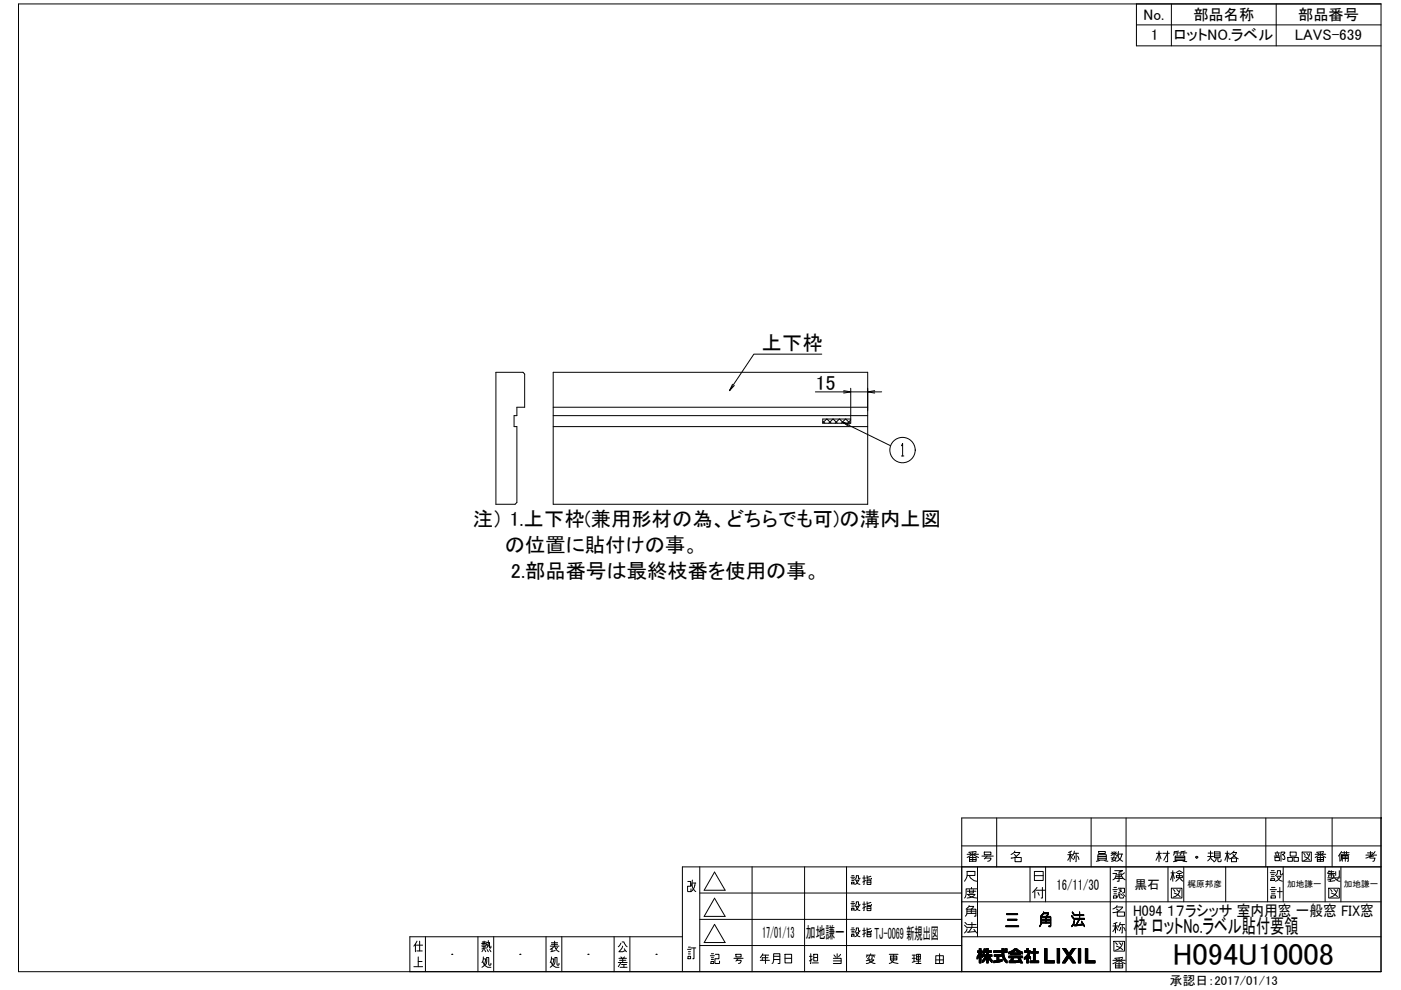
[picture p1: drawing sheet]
<svg xmlns="http://www.w3.org/2000/svg" width="297mm" height="210mm" viewBox="0 0 297 210" stroke-linecap="round" stroke-linejoin="round" font-family="sans-serif">
<!-- layer: TOS_WA -->
<g fill="none" stroke="#000" stroke-width=".21">
<path d="M3.9 .8h288.9v205.2h-288.9zM203.9 179.4h88.9M211.3 173.4v10.4M231.3 173.4v10.4M238.7 173.4v32.6M268.4 173.4v10.4M282.4 173.4v10.4M292.8 173.4h.1M292.8 173.4h-88.9v32.6M88.4 199.5l-.3 .6v1.7M89 199.5v2.1M90.2 198.6v7.4"/>
<path d="M101.3 198.6v7.4M102.3 199.7h.8M102.6 199.5v.5h-.4h1M103.2 199.8h.6l.1 1.2 .2-.1v-.3M103.5 199.4a1.97 1.97 0 0 1-.3 1.6M104.7 198.6v7.4M115.8 198.6v7.4M116.9 199.9h1.3M117.6 199.5v1.1l-.6 .5M119.1 198.6v7.4M130.2 198.6v7.4M131.6 200l-.5 .7"/>
<path d="M131.9 199.7h.4l.7 1M133.5 198.6v7.4M144.7 198.6h-57.8v7.4M145.8 186.9h.6v1h-.6v1.1h.7v-.5M146.7 187.4a1.9 1.9 0 0 0 .8 1.6M146.7 187.2h.8M146.8 186.6l-.3 1.3M147.4 187.2a2.28 2.28 0 0 1-.9 1.8M148.4 189.3h55.5M148.4 194.9h55.5M148.4 183.8v22.2M149.3 199.8l2.2-3.8 2.2 3.8"/>
<path d="M151.5 184.9l2.2 3.9h-4.4zM151.5 190.4l2.2 3.9h-4.4zM159.5 183.8v22.2M170.6 183.8v22.2M179.5 183.8v22.2M203.9 198.6h88.9M203.9 191.2h88.9M207.2 183.8v14.8M218.4 183.8v7.4M219.3 184.8h1.9v1.9h-1.9zM221.7 183.8v7.4M235.4 183.8v22.2"/>
<path d="M236.2 199.6h2.2v2.1h-2.2zM238 199.9a1.89 1.89 0 0 1-1.5 1.6M247.6 183.8v7.4M251 183.8v7.4M259.9 183.8v7.4M268.8 183.8v7.4M272.1 183.8v7.4M281 183.8v7.4M284.3 183.8v7.4M292.8 183.8h-148.1v22.2M88.1 200.1l-.4 .5M88.3 200.4h1.3"/>
<path d="M95.8 202.3h.1M102.2 200.7h.8M102.3 203.9l.4 .8 .7 .4h.7M102.5 203.3h.5l-.4 1.5-.4 .3M102.5 202.9l-.2 1-.1 .2M102.5 201.3l-.3 .5M102.5 200l-.3 .4M102.6 200.4v.7M102.7 201.3l.3 .5M102.8 200l.1 .4h.3v-.2M103 201l-.8 .2M103.3 200.3l.3 .3"/>
<path d="M103.3 201.3l.2 .5M103.8 201.3l.3 .5M104.1 204.2v.3l-.2 .2-.3-.2v-1.5h-.4l-.1 1.3-.2 .4M110.2 202.3h.1M116.7 201.3l.3-.2v.6M116.7 200.6h1.8M116.8 203.9l.4 .8 .6 .4h.7M116.9 203.3h.6l-.5 1.5-.3 .3M116.9 202.9l-.2 1.2M116.9 200.2h1.3M117.6 200.6l.5 .9 .4 .3M117.7 201.5l-.9 .3"/>
<path d="M118.2 200.9l-.4 .3M118.5 204.2v.3l-.2 .2-.2-.2v-1.5h-.4l-.1 1.3-.3 .4M124.7 202.3h.1M131.1 204.1h1.9M131.2 203.2h1.6M131.3 203.6h1.4M131.5 205.1h1.5M131.6 204.1l-.5 .9M131.6 202.9l.3 .3M131.8 204.5h1M132 200.6l-.1 .4-.7 .8h.8l.6-.3M132 203.2v.9"/>
<path d="M132.3 204.5v.6M132.4 201.2l.4 .6M132.4 202.9l-.2 .3M139.1 202.3h.1M145.8 201.3h.7M145.9 202.8h.5v.5h-.5zM146 202.3h.4M146 201.8h.4M146 200.8h.4M146.5 201h1M147.1 201v2.3h-.2M148.4 200.5h55.5"/>
<path d="M207.2 202.8v.5M207.2 201.6v.4M207.2 202.7v.5M207.3 201.6v.4M207.4 202.5l-.1 .7M207.5 201.6v.4M207.5 202.3v.7M207.5 201.6v1.3M207.6 201.1h.4v.5h.3v.4h-.3l.3 .5v.5l-.3-.4v1.6h-.4v-1.4l-.5 .6v-.5l.5-.9h-.4v-.4h.4zM207.7 201.1v3.1M207.8 201.1v3.1M207.9 201.1v3.1"/>
<path d="M208 201.1v3.1M208.1 201.6v.4M208.1 202.2v.5M208.1 202.3v.5M208.2 201.6v.4M208.2 202.3v.7M208.4 203.6v.4M208.4 201.9v.4M208.4 202.4v.4M208.4 203.5v.5M208.5 201.7v.6M208.5 202.4v.4"/>
<path d="M208.5 203.4v.5M208.6 201.6v.7M208.6 202.4v.4M208.6 203.3v.6M208.6 201.2h.4l-.1 .4h.3v-.5h.3v.5h.7v.3h-.7v.5h.8v.4h-.4l.4 .8v.5l-.8-1.1v1.2h-.3v-1.2l-.4 .6-.5 .5v-.5l.6-.8h-.5v-.4h.8v-.5h-.4l-.4 .4zM208.6 201.2v1M208.6 203.2v.6M208.7 201.2v.9M208.7 202.4v.4M208.7 203.1v.6M208.8 201.2v.8M208.8 202.4v.4"/>
<path d="M208.8 203v.7M208.8 201.2v.7M208.8 202.4v1.2M208.9 201.2v.7M208.9 202.4v1.1M208.9 201.2v.3M208.9 201.6v.3M208.9 202.4v1M209 201.6v.3M209.1 202.4l-.1 .9M209.2 201.6v.3M209.2 202.4v.6"/>
<path d="M209.2 201.1v3.1M209.3 201.1v3.1M209.4 201.1v3.1M209.5 201.1v3.1M209.6 201.6v.3M209.6 202.4v.7M209.7 201.6v.3M209.7 202.4v.8M209.7 202.4v1M209.8 201.6v.3M209.8 202.4v1.1M209.9 201.6v.3"/>
<path d="M209.9 202.4v1.3M210 201.6v.3M210 202.4v.4M210 203.1v.6M210 203.2v.6M210.1 201.6v.3M210.1 202.4v.4M210.1 203.4v.5M210.2 201.6v.3M210.2 202.4v.4M210.2 203.4v.5M210.3 202.4v.4"/>
<path d="M210.3 203.5v.5M210.3 203.6v.5M210.7 201.6h1.7v-.5h.4v.5h.8v.4h-.8l.2 .8 .6 .9v.5l-.6-.4a2.69 2.69 0 0 1-.6-1.8h-1.7zM210.7 201.6v.4M210.7 203.7v.4M210.8 202.4h1.5v.4h-.5v.8l.7-.2a.59 .59 0 0 1-.7 .6l-1.1 .1v-.4h.7v-.9h-.6zM210.8 201.6v.4M210.8 202.4v.4M210.8 203.7v.4M210.9 201.6v.4M210.9 202.4v.4M210.9 203.7v.4"/>
<path d="M211 201.6v.4M211 202.4v.4M211 203.7v.4M211.1 201.6v.4M211.1 202.4v.4M211.1 203.7v.4M211.2 201.6v.4M211.2 202.4v.4M211.2 203.7v.4M211.3 201.6v.4M211.3 202.4v.4M211.3 203.7v.3"/>
<path d="M211.4 201.6v.4M211.4 202.4v.4M211.4 203.7v.3M211.4 202.4v1.6M211.5 201.6v.4M211.5 202.4v1.6M211.6 201.6v.4M211.6 202.4v1.6M211.7 201.6v.4M211.7 202.4v1.6M211.8 201.6v.4M211.8 202.4v.4"/>
<path d="M211.8 203.6v.4M211.9 201.6v.4M211.9 202.4v.4M211.9 203.6v.3M212.1 201.6v.4M212.1 202.4v.4M212.1 203.5v.4M212.2 201.6v.4M212.2 202.4v.4M212.2 203.5v.4M212.3 201.6v.4M212.3 202.4v.4"/>
<path d="M212.3 203.5v.4M212.4 201.6v.4M212.4 203.5v.3M212.5 201.1v1.2M212.5 203.4v.4M212.5 201.1v1.6M212.6 201.1v2M212.7 201.1v2.2M212.8 201.1v2.4M212.9 201.6v.4M212.9 202.6v1M213 201.6v.4"/>
<path d="M213 202.8v.9M213 201.2h.6v.3h-.6zM213 201.2v.3M213 203.1v.7M213.1 201.2v.3M213.1 201.6v.4M213.1 203.2v.7M213.2 201.2v.3M213.2 201.6v.4M213.2 203.3v.6M213.2 203.4v.6M213.3 201.2v.3"/>
<path d="M213.3 201.6v.4M213.3 203.5v.5M213.3 203.6v.5M213.4 201.2v.3M213.4 201.6v.4M213.4 203.6l.1 .6M213.9 201.9l.6-.2 .6-.5h.5l.6 .5 .6 .2v.4l-.4-.2v.3h-2.1v-.3l-.4 .2zM213.9 202.7h2.9v.4h-1.8l-.3 .6h1.1l.3-.1-.3-.4h.5l.5 1h-.4l-.2-.3-.4 .2h-1.9v-.4h.3l.3-.6h-.6zM213.9 201.9v.4M213.9 202.7v.4M213.9 201.9v.3M214 201.8v.4"/>
<path d="M214 202.7v.4M214 203.7v.4M214.1 201.8v.4M214.1 202.7v.4M214.1 203.7v.4M214.2 201.8v.4M214.2 202.7v.4M214.2 203.7v.4M214.3 202.7v.4M214.3 201.7v.7M214.3 203.5v.6M214.4 201.7v.7"/>
<path d="M214.4 202.7v.4M214.4 203.3v.8M214.4 203.1v1M214.5 202l.7-.3a.21 .21 0 0 1 .2-.2 .21 .21 0 0 1 .2 .2l.6 .3zM214.5 201.6v.8M214.5 202.7v1.4M214.6 201.6v.8M214.6 202.7v1.4M214.7 201.5v.5M214.7 202v.4M214.7 202.7v1.4M214.7 202.7v.9"/>
<path d="M214.7 203.7v.4M214.8 201.5v.4M214.8 202v.4M214.8 202.7v.8M214.8 203.7v.4M214.9 201.4v.5M214.9 202v.4M214.9 202.7v.6M214.9 203.7v.4M214.9 201.4v.4M214.9 202.7v.4M215 201.3v.5"/>
<path d="M215 202v.4M215 202.7v.4M215 203.7v.4M215 201.2v.5M215.1 202v.4M215.1 202.7v.4M215.1 203.7v.4M215.2 201.2l-.1 .5M215.3 201.2v.4M215.3 202v.4M215.3 202.7v.4M215.3 203.7v.4"/>
<path d="M215.3 201.2v.3M215.4 201.2v.3M215.4 202v.4M215.4 202.7v.4M215.4 203.7v.4M215.4 201.2v.4M215.5 201.2v.4M215.5 202v.4M215.5 202.7v.4M215.5 203.7v.4M215.5 201.2v.5M215.6 201.2v.5"/>
<path d="M215.6 202v.4M215.6 202.7v.4M215.6 203.7v.4M215.7 201.3v.5M215.7 202v.4M215.7 202.7v.4M215.7 203.7v.4M215.8 201.3v.5M215.8 202v.4M215.8 202.7v.4M215.8 203.7v.4M215.8 201.4v.5"/>
<path d="M215.9 201.5v.4M215.9 202v.4M215.9 202.7v.4M215.9 203.2v.1M215.9 203.7v.3M216 201.5v.5M216 202v.4M216 202.7v.4M216 203.2v.3M216 203.6v.4M216.1 201.6v.8M216.1 202.7v.4"/>
<path d="M216.1 203.2v.8M216.1 203.2v.7M216.2 201.7v.7M216.2 202.7v.4M216.2 203.2v.7M216.3 201.7v.7M216.3 202.7v.4M216.3 203.2v.8M216.4 201.7v.7M216.4 202.7v.4M216.4 203.3v.8M216.4 201.7v.4"/>
<path d="M216.4 203.4v.8M216.5 201.7v.5M216.5 202.7v.4M216.5 203.5v.7M216.5 201.8v.4M216.5 203.7v.5M216.6 201.8v.4M216.6 202.7v.4M216.6 203.8v.4M216.7 201.8v.4M216.7 202.7v.4M216.7 204v.2"/>
<path d="M216.8 201.9v.4M216.8 202.7v.4M216.8 204.1v.1M217.2 203v.4M217.2 201.6v.3M217.3 201.6v.3M217.3 202.9v.5M217.4 201.6v.3M217.4 202.9v.4M217.5 201.6v.3M217.5 202.8v.5M217.6 201.6v.3"/>
<path d="M217.6 202.7v.5M217.6 202.6v.5M217.7 201.1h.3v.5h.5l-.4 1 .4 .3v.5l-.5-.4v1.2h-.3v-1.1l-.5 .3v-.4a1.48 1.48 0 0 0 .8-1.1h-.8v-.3h.5zM217.7 201.1v.8M217.7 202.6v1.6M217.7 202.5v1.7M217.8 201.1v.8M217.8 202.4v1.8M217.9 201.1v.8M217.9 202.3v1.9M218 201.1v.8M218 202.1v2.1"/>
<path d="M218 201.1v3.1M218.2 201.6v1.5M218.2 201.6v.9M218.2 202.6v.5M218.3 201.6v.7M218.3 202.7v.4M218.3 201.6v.6M218.3 202.8v.4M218.4 201.6v.3M218.4 202.8v.5M218.4 203.7v.4M218.5 202.8v.5"/>
<path d="M218.5 203.7v.4M218.6 203.7v.4M218.6 201.7v.4M218.7 201.7v.4M218.7 203.7v.4M218.8 201.7v.4M218.8 203.7v.4M218.9 201.7v.4M218.9 203.7v.4M219 201.7v.4M219 203.7v.4M219.1 201.7v.4"/>
<path d="M219.1 203.7v.4M219.1 201.1h.4v.6h.6v.4h-.6v1.6h.7v.4h-1.8v-.4h.7v-1.6h-.5v-.4h.5zM219.1 201.1v3M219.2 201.1v3M219.3 201.1v3M219.4 201.1v3M219.5 201.7v.4M219.5 203.7v.4M219.7 201.7v.4M219.7 203.7v.4M219.8 201.7v.4M219.8 203.7v.4"/>
<path d="M219.9 201.7v.4M219.9 203.7v.4M220 201.7v.4M220 203.7v.4M220.1 201.7v.4M220.1 203.7v.4M220.2 203.7v.4M221.5 201.1h.5v2.6h1.5v.5h-2zM221.5 201.1v3.1M221.6 201.1v3.1M221.7 201.1v3.1M221.8 201.1v3.1"/>
<path d="M221.9 201.1v3.1M222 201.1v3.1M222.1 203.7v.5M222.2 203.7v.5M222.3 203.7v.5M222.4 203.7v.5M222.5 203.7v.5M222.6 203.7v.5M222.7 203.7v.5M222.8 203.7v.5M222.9 203.7v.5M223 203.7v.5"/>
<path d="M223.1 203.7v.5M223.2 203.7v.5M223.3 203.7v.5M223.4 203.7v.5M223.5 203.7v.5M224.1 201.1h.5v3.1h-.5zM224.2 201.1v3.1M224.3 201.1v3.1M224.4 201.1v3.1M224.5 201.1v3.1M224.6 201.1v3.1M225.3 204.1v.1"/>
<path d="M225.3 201.1h.7l.6 1.1 .8-1.1h.6l-1.1 1.5 1.1 1.6h-.6l-.8-1.2-.8 1.2h-.6l1.1-1.6zM225.4 201.1v.1M225.4 204v.2M225.4 203.9v.3M225.5 201.1v.3M225.5 203.8v.4M225.5 201.1v.4M225.5 203.7v.5M225.6 201.1l.1 .5M225.7 203.5v.7M225.7 201.1v.6M225.7 203.4v.8"/>
<path d="M225.8 201.1v.7M225.8 203.3v.9M225.9 201.1v.8M225.9 203.2v.9M225.9 201.1v.9M225.9 203.1v.9M226 201.2v.9M226 203v.9M226 201.3v.9M226 202.9v.9M226.1 201.4v.9M226.1 202.8v.9"/>
<path d="M226.2 201.5v.9M226.2 202.8v.9M226.3 201.6v.9M226.3 202.6v.9M226.3 201.7v1.7M226.4 201.8v1.6M226.5 201.9v1.3M226.6 202.1v1M226.6 202.2v.8M226.7 202.1v1M226.8 202v1.2M226.9 201.9v1.4"/>
<path d="M226.9 201.8v1.6M227 201.7v1.8M227 201.6v.9M227 202.7v.9M227.1 202.8v1M227.1 201.4v.9M227.2 201.3v.9M227.2 203v.9M227.3 203.1l.1 1M227.4 201.1l-.1 1M227.4 201.1v.8M227.4 203.3v.9"/>
<path d="M227.5 201.1v.7M227.5 203.4v.8M227.6 201.1v.6M227.6 203.4v.8M227.6 201.1v.5M227.6 203.5v.7M227.7 201.1v.4M227.7 203.7v.5M227.7 201.1v.3M227.8 201.1v.2M227.8 203.8v.4M227.9 201.1v.1"/>
<path d="M227.9 203.9v.3M228 201.1h.1M228 204v.2M228.6 201.1h.5v3.1h-.5zM228.7 201.1v3.1M228.8 201.1v3.1M228.9 201.1v3.1M229 201.1v3.1M229.1 201.1v3.1M230.1 201.1h.5v2.6h1.6v.5h-2.1zM230.2 201.1v3.1M230.3 201.1v3.1"/>
<path d="M230.4 201.1v3.1M230.5 201.1v3.1M230.6 201.1v3.1M230.7 203.7v.5M230.8 203.7v.5M230.9 203.7v.5M231 203.7v.5M231.1 203.7v.5M231.2 203.7v.5M231.3 203.7v.5M231.4 203.7v.5M231.5 203.7v.5"/>
<path d="M231.6 203.7v.5M231.7 203.7v.5M231.8 203.7v.5M231.9 203.7v.5M232 203.7v.5M232.1 203.7v.5"/>
</g>
<!-- layer: TOS_S1 -->
<g fill="none" stroke="#000" stroke-width=".21">
<path d="M240.9 5.3h51.9M248.4 .8v8.9M270.6 .8v8.9M292.8 .8h-51.9v8.9h51.9M105.1 78.9h5.8l.3 .4v7h-1.6v1.8h-.6v2.4h.6v16l-.4 .4h-4.1zM117.3 78.9h66.7v28h-66.7zM117.3 90.5h66.7M117.3 88.1h66.7M117.3 86.3h66.7M174.4 88.8h6v.9h-6zM174.4 89.3l.5 .4M175.3 88.8l-.9 .8"/>
<path d="M175.3 88.8l.9 .9M176.6 88.8l-.9 .9M176.6 88.8l.9 .9M178 88.8l-.9 .9M178 88.8l.9 .9M179.3 88.8l-.9 .9M179.3 88.8l.9 .9M180.4 89.1l-.7 .6"/>
</g>
<!-- layer: 0 -->
<path d="M174.2 75.1h-14.4l-5.1 7.7M155.3 81.5l-.6 1.3 1-1.1M178.6 89.5l10.2 5M178.9 82.8l1.5 .3-1.5 .2M178.9 83.1h1.5M180.1 89.9l-1.5-.4 1.3 .9M184 83.1h1.4M185.4 82.8l-1.4 .3 1.4 .2" fill="none" stroke="#000" stroke-width=".21"/>
<!-- layer: TOS_M1 -->
<g fill="none" stroke="#000" stroke-width=".21">
<path d="M172.9 83.1h6M180.4 82.3v6.5M180.4 83.1h3.6M184 82.3v4.8M185.4 83.1h1.5M191.1 94.5l.3-.4v2.6M191.1 96.7h.5"/>
<circle cx="191.4" cy="95.4" r="2.69"/>
</g>
<text font-size="6.5" x="248.7" y="204.5">H094U10008</text>
<text font-size="6.2" x="212" y="197.6">三 角 法</text>
<g font-size="5.3">
<text x="203.9" y="183.8">番号</text>
<text x="213.1" y="183.8">名 称</text>
<text x="231.1" y="183.8">員数</text>
<text x="243.8" y="183.8">材質・規格</text>
<text x="268.8" y="183.8">部品図番</text>
<text x="282.6" y="183.8">備 考</text>
<text x="203.2" y="191.6">度</text>
<text x="203.2" y="188">尺</text>
<text x="217.7" y="191.6">付</text>
<text x="234.6" y="191.6">認</text>
<text x="234.6" y="188">承</text>
<text x="246.9" y="188">検</text>
<text x="247.3" y="191.6">図</text>
<text x="268.1" y="191.6">計</text>
<text x="268.1" y="188">設</text>
<text x="280.1" y="188">製</text>
<text x="280.5" y="191.6">図</text>
<text x="179.2" y="194.4">設指</text>
<text x="203.6" y="195.4">角</text>
<text x="234.6" y="195.4">名</text>
<text x="203.2" y="199">法</text>
<text x="234.6" y="199">称</text>
<text x="149.2" y="205.7">記 号</text>
<text x="159.8" y="205.7">年月日</text>
<text x="170.4" y="205.7">担 当</text>
<text x="182.4" y="205.7">変 更 理 由</text>
<text x="234.6" y="206.4">番</text>
</g>
<g font-size="4.9">
<text x="179.2" y="188.7">設指</text>
<text x="179.2" y="199.7">設指</text>
<text x="86.4" y="206">上</text>
</g>
<g font-size="4.3">
<text x="161.5" y="74.2">上下枠</text>
<text x="172.9" y="82.6">15</text>
<text x="100.2" y="111.6">注） 1.上下枠(兼用形材の為、どちらでも可)の溝内上図</text>
<text x="107" y="117.1">の位置に貼付けの事。</text>
<text x="108.3" y="122.6">2.部品番号は最終枝番を使用の事。</text>
<text x="240.2" y="197.9">枠 ロットNo.ラベル貼付要領</text>
</g>
<g font-size="3.4">
<text x="161.6" y="198.9">17/01/13</text>
<text x="170.9" y="198.9">加地謙一</text>
<text x="185.4" y="199">TJ-0069 新規出図</text>
</g>
<g font-size="3.2">
<text x="242.5" y="4.1">No.</text>
<text x="253" y="4.2">部品名称</text>
<text x="275.2" y="4.2">部品番号</text>
<text x="244" y="8.6">1</text>
<text x="248.8" y="8.5">ロットNO.ラベル</text>
<text x="274.6" y="8.6">LAVS-639</text>
<text x="224" y="188.6">16/11/30</text>
<text x="240.2" y="194.2">H094 １７ラシッサ 室内用窓 一般窓 FIX窓</text>
</g>
<g font-size="2.7">
<text x="240.5" y="188.4">黒石</text>
<text x="248.1" y="208.8">承認日：2017/01/13</text>
</g>
<g font-size="1.8">
<text x="251.8" y="188.2">梶原邦彦</text>
<text x="272.9" y="188.2">加地謙一</text>
<text x="284.9" y="188.2">加地謙一</text>
</g>
</svg>
